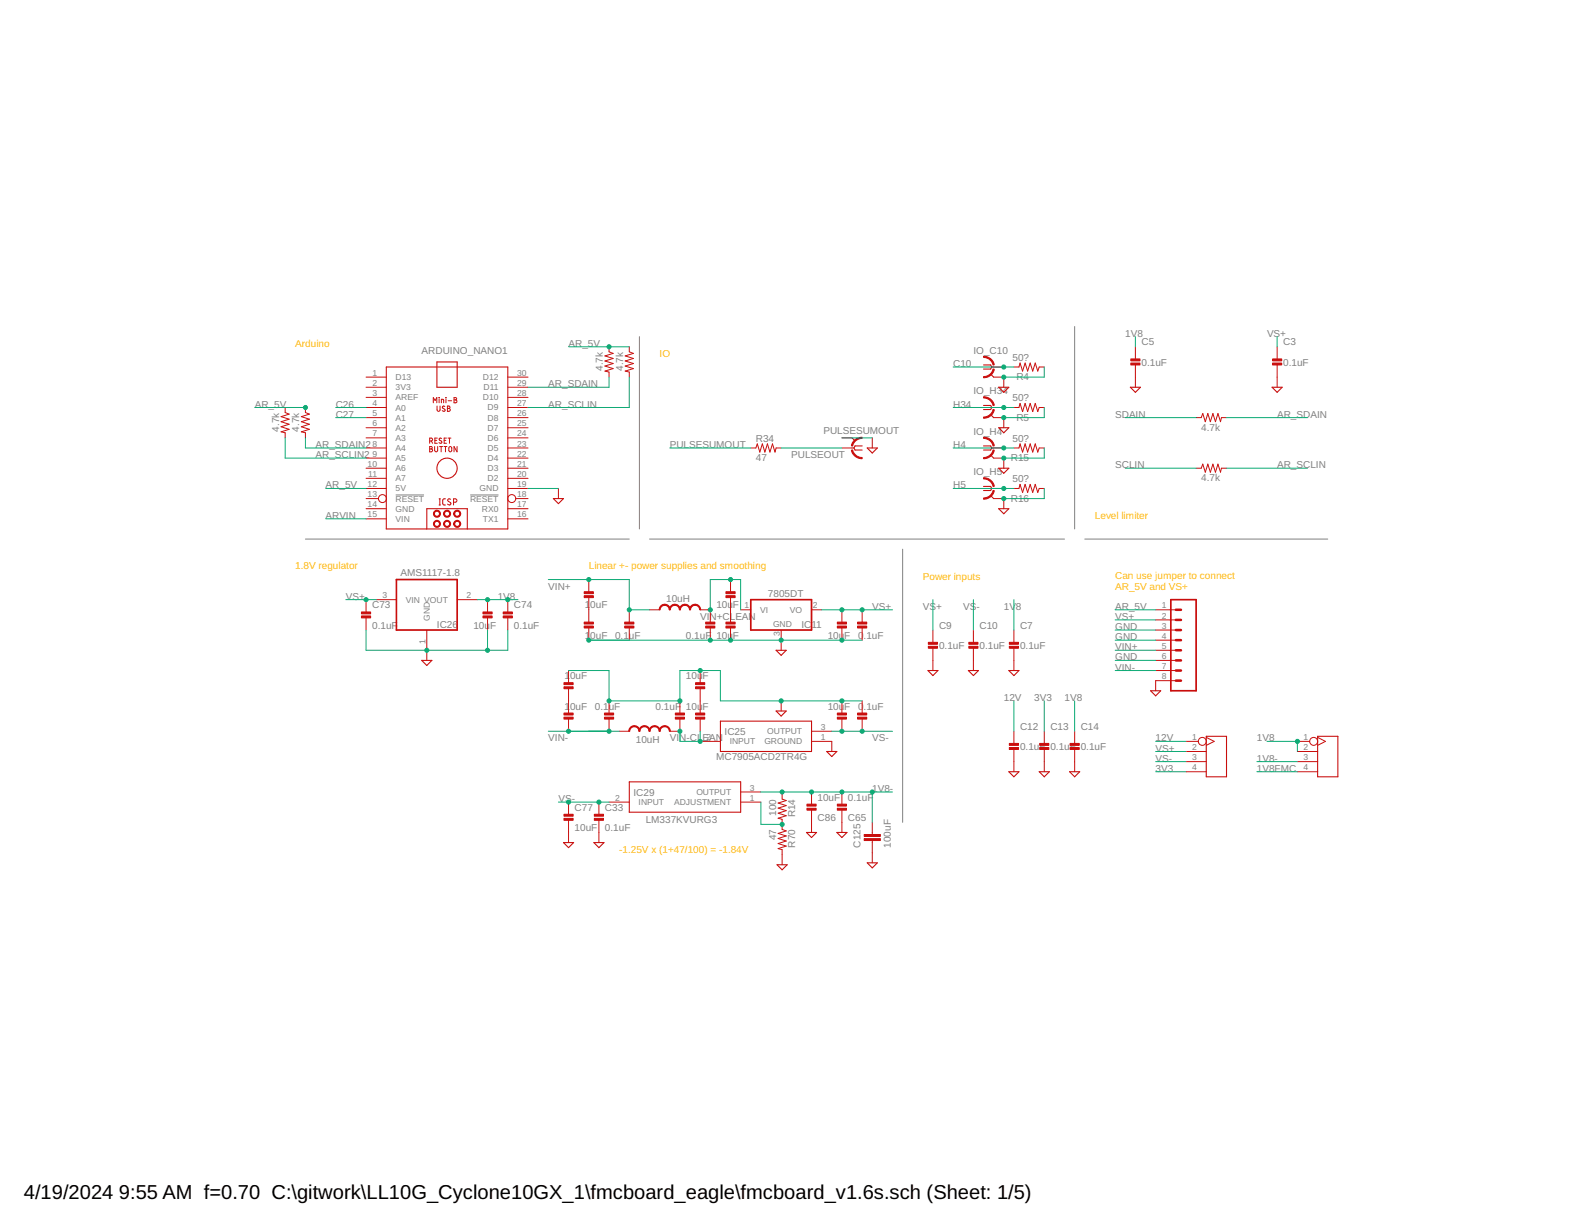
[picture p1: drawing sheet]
<svg xmlns="http://www.w3.org/2000/svg" width="279mm" height="216mm" viewBox="0 0 279 216" stroke-linecap="round" stroke-linejoin="round" font-family="sans-serif">
<path d="M112.3 59.1v33.8M188.7 57.4v35.5M53.6 94.7h56.9M69.5 87h5M82.6 87h4.9M114.1 94.7h72.8M158.5 96.5v48M190.5 94.7h42.7" fill="none" stroke="#808080" stroke-width=".18"/>
<g fill="none" stroke="#c90d0c" stroke-width=".19">
<path d="M67.8 64.5h21.4v28.4h-21.4zM76.7 63.6h3.6v4.4h-3.6zM149.6 76.9l.6 .5M151.4 78.3h-1.2l-.2 .4 .2 .4h1.2M152.3 78.7h1.8l-.9 .9zM172.7 64.1h1.3l.2 .4-.2 .3h-1.3M172.7 71.2h1.3l.2 .4-.2 .3h-1.3M172.7 78.3h1.3l.2 .4-.2 .4h-1.3M174 65.7l.5 .6M174 72.8l.5 .6M174 79.9l.5 .6M175.4 68h1.8l-.9 .9z"/>
<path d="M175.4 75.1h1.8l-.9 .9zM198.5 68h1.8l-.9 .9zM223.4 68h1.8l-.9 .9zM75 92.9v-3.5h7.1v3.5M97.2 87.6h1.8l-.9 .9zM172.7 85.4h1.3l.2 .4-.2 .4h-1.3M174 87.1l.5 .5M175.4 89.4h1.8l-.9 .9zM175.4 82.3h1.8l-.9 .8zM74.1 116h1.7l-.8 .9zM136.3 114.2h1.8l-.9 .9zM163 117.8h1.7l-.9 .9z"/>
<path d="M170.1 117.8h1.7l-.9 .9zM177.2 117.8h1.7l-.8 .9zM110.5 137.4h19.6v5.3h-19.6zM126.5 126.7h16v5.3h-16zM136.3 124.9h1.8l-.9 .9zM145.2 132h1.8l-.9 .9zM177.2 135.6h1.7l-.8 .9zM182.5 135.6h1.8l-.9 .9zM187.8 135.6h1.8l-.9 .9zM202.1 121.3h1.7l-.9 .9zM211.8 129.3h3.6v7.2h-3.6zM231.4 129.3h3.5v7.2h-3.5z"/>
<path d="M99 148h1.7l-.9 .9zM104.3 148h1.8l-.9 .9zM136.5 151.9h1.7l-.8 .9zM141.6 146.2h1.8l-.9 .9zM147 146.2h1.7l-.9 .9zM152.3 151.6h1.8l-.9 .9z"/>
<circle cx="78.5" cy="82.3" r="1.78"/>
</g>
<g fill="none" stroke="#c90d0c" stroke-width=".18">
<path d="M50.1 71.6v.9l.7 .2-1.4 .5 1.4 .4-1.4 .5 1.4 .4-1.4 .5 1.4 .4-1.4 .5 .7 .1v.9M53.6 71.6v.9l.7 .2-1.4 .5 1.4 .4-1.4 .5 1.4 .4-1.4 .5 1.4 .4-1.4 .5 .7 .1v.9M64.3 78.7h3.5M64.3 76.9h3.5M64.3 75.1h3.5M64.3 73.4h3.5M64.3 71.6h3.5M64.3 69.8h3.5M64.3 68h3.5M64.3 66.3h3.5M75.5 77.5l.3-.1 .2-.1-.1-.3h-.4v.9M75.5 78.4l.3 .1 .1 .2-.2 .2 .3 .2-.2 .3h-.3z"/>
<path d="M75.5 78.9h.2M75.8 77.5l.2 .4M76.1 70.8v-1l.3 .6 .3-.6v1M76.3 78.4v.7l.2 .3 .3-.2 .1-.8M76.4 77.4h.3M76.8 71.3v.7l.2 .3 .3-.2v-.8M76.8 77h-.4v.9h.4M77.1 69.8h.1M77.1 70.1v.7M77.2 78.4h.5M77.5 78.4v1M77.5 70.8v-.7l.4 .1v.6"/>
<path d="M77.6 77h-.4l-.1 .2 .4 .3 .1 .3-.2 .1-.3-.2M78 78.4h.5M78 77.4h.3M78.1 71.4l-.2-.1-.2 .2 .4 .4v.3l-.1 .1-.3-.2M78.2 78.4v1M78.3 69.8h.1M78.3 70.1v.7M78.4 77h-.4v.9h.4M78.6 71.3l.3 .1 .1 .1-.2 .3 .3 .1-.2 .3-.3 .1zM78.6 71.8h.2M78.7 77h.5M78.7 70.4h.6"/>
<path d="M78.9 78.5l.2-.1 .2 .2v.6l-.2 .2-.3-.2zM78.9 77v.9M79.7 69.8l.5 .2v.1l-.2 .2 .2 .2-.1 .2-.4 .1zM79.7 70.3h.3M80.3 78.4v1l-.6-1v1M89.2 78.7h3.5M89.2 76.9h3.5M89.2 75.1h3.5M89.2 73.4h3.5M89.2 71.6h3.5M89.2 69.8h3.5M89.2 68h3.5"/>
<path d="M89.2 66.3h3.5M107 60.9v.9l.7 .3-1.5 .4 1.5 .5-1.5 .4 1.5 .5-1.5 .4 1.5 .4-1.5 .5 .8 .2v.9M110.5 60.9v.9l.7 .3-1.4 .4 1.4 .5-1.4 .4 1.4 .5-1.4 .4 1.4 .4-1.4 .5 .7 .2v.9M131.8 78.7h.9l.3-.7 .4 1.4 .5-1.4 .4 1.4 .5-1.4 .4 1.4 .5-1.4 .4 1.4 .2-.7h.9M147.8 78.7h2.2M147.8 76.9h1.8M153.2 76.9v1.8M174.2 78.7h2.1M174.2 71.6h2.1M174.2 64.5h2.1M174.5 73.4h1.8v1.7M174.5 66.3h1.8v1.7"/>
<path d="M178.1 78.7h.8l.2-.7 .5 1.4 .4-1.4 .5 1.4 .4-1.4 .5 1.4 .4-1.4 .4 1.4 .3-.7h.9M178.1 71.6h.8l.2-.7 .5 1.4 .4-1.4 .5 1.4 .4-1.4 .5 1.4 .4-1.4 .4 1.4 .3-.7h.9M178.1 64.5h.8l.2-.7 .5 1.4 .4-1.4 .5 1.4 .4-1.4 .5 1.4 .4-1.4 .4 1.4 .3-.7h.9M199.4 60.9v2.2M199.4 63.9v4.1M210.1 73.4h.8l.3-.8 .5 1.5 .4-1.5 .5 1.5 .4-1.5 .4 1.5 .5-1.5 .4 1.5 .2-.7h.9M224.3 60.9v2.2M224.3 63.9v4.1M64.3 91.1h3.5M64.3 89.4h3.5M64.3 87.6h2.2M64.3 85.8h3.5"/>
<path d="M64.3 84h3.5M64.3 82.3h3.5M64.3 80.5h3.5M77.1 88.7h.2M77.1 87.6h.2M77.2 87.6v1.1M78.2 87.6l-.3 .1-.2 .2 .1 .7 .4 .1M79.1 87.7h-.4l-.1 .2 .5 .4a.29 .29 0 0 1-.1 .4 .29 .29 0 0 1-.4-.1M79.7 88.2l.5-.1v-.4l-.5-.1v1.1M89.2 91.1h3.5M89.2 89.4h3.5M89.2 85.8h3.5"/>
<path d="M89.2 84h3.5M89.2 82.3h3.5M89.2 80.5h3.5M90.6 87.6h2.1M98.1 85.8v1.8M174.2 85.8h2.1M174.5 87.6h1.8v1.8M174.5 80.5h1.8v1.8M178.1 85.8h.8l.2-.7 .5 1.4 .4-1.4 .5 1.4 .4-1.4 .5 1.4 .4-1.4 .4 1.4 .3-.7h.9M210.1 82.3h.8l.3-.8 .5 1.5 .4-1.5 .5 1.5 .4-1.5 .4 1.5 .5-1.5 .4 1.5 .2-.7h.9M64.3 105.3v2.2M64.3 108.4v2.3"/>
<path d="M66.1 105.3h3.5M75 110.7v5.3M80.3 105.3h3.5M85.6 105.3v2.2M85.6 108.4v2.3M89.2 105.3v2.2M89.2 108.4v2.3M99.8 117.8v2.1M103.4 101.8v2.1M103.4 104.8v4.5M103.4 110.2v2.3M110.5 107.1v2.2"/>
<path d="M110.5 110.2v2.3M114.1 107.1h1.7M123 107.1h1.7v2.2M123 117.8v2.1M124.7 110.2v2.3M128.3 101.8v2.1M128.3 104.8v4.5M128.3 110.2v2.3M130.1 107.1h1.7M137.2 110.7v3.5M142.5 107.1h1.8M147.8 107.1v2.2"/>
<path d="M147.8 110.2v2.3M151.4 107.1v2.2M151.4 110.2v2.3M163.8 110.7v2.1M163.8 113.7v4.1M170.9 110.7v2.1M170.9 113.7v4.1M178.1 110.7v2.1M178.1 113.7v4.1M202.9 107.1h3.6M202.9 108.9h3.6M202.9 110.7h3.6"/>
<path d="M202.9 112.5h3.6M202.9 114.2h3.6M202.9 116h3.6M202.9 117.8h3.6M206.5 119.6h-3.6v1.7M99.8 120.8v4.5M99.8 126.2v2.3M107 123.1v2.2M107 126.2v2.3M108.7 128.5h1.8M119.4 126.2v2.3h-1.8M119.4 123.1v2.2"/>
<path d="M123 130.2h3.5M123 120.8v4.5M123 126.2v2.3M130.1 139.1h3.5M137.2 123.1v1.8M137.4 139.5v.9l.7 .2-1.4 .5 1.4 .4-1.4 .5 1.4 .4-1.4 .5 1.4 .4-1.4 .4 .7 .2v1.8l.7 .3-1.4 .4 1.4 .5-1.4 .4 1.4 .4-1.4 .5 1.4 .4-1.4 .5 .7 .2v2.6M142.5 130.2h3.6v1.8M142.5 128.5h3.6M142.5 139.1v2.2M147.8 123.1v2.2M147.8 126.2v2.3M147.8 139.1v2.2"/>
<path d="M151.4 123.1v2.2M151.4 126.2v2.3M178.1 128.5v2.1M178.1 131.5v4.1M183.4 128.5v2.1M183.4 131.5v4.1M188.7 128.5v2.1M188.7 131.5v4.1M208.3 130.2h2.2M208.3 132h3.5M208.3 133.8h3.5M208.3 135.6h3.5"/>
<path d="M211.8 129.5l1.4 .7-1.4 .7M227.8 130.2h2.2M227.8 132h3.6M227.8 133.8h3.6M227.8 135.6h3.6M231.4 129.5l1.4 .7-1.4 .7M99.8 140.9v2.1M99.8 143.9v4.1M105.2 140.9v2.1M105.2 143.9v4.1M107 140.9h3.5M130.1 140.9h3.5"/>
<path d="M142.5 142.2v4M147.8 142.2v4M153.2 144.5v2.1M153.2 147.7v3.9"/>
<circle cx="67.2" cy="87.6" r=".7"/>
<circle cx="89.9" cy="87.6" r=".7"/>
<circle cx="211.1" cy="130.2" r=".7"/>
<circle cx="230.7" cy="130.2" r=".7"/>
</g>
<path d="M69.6 101.8h10.7v8.9h-10.7zM131.8 105.3h10.7v5.4h-10.7zM205.6 105.3h4.5v16h-4.5z" fill="none" stroke="#c90d0c" stroke-width=".3"/>
<path d="M206.5 110.7h.9M206.5 108.9h.9M206.5 107.1h.9M206.5 114.2h.9M206.5 112.5h.9M206.5 116h.9M206.5 117.8h.9M206.5 119.6h.9" fill="none" stroke="#c90d0c" stroke-width=".44"/>
<g fill="#c90d0c" stroke="#c90d0c" stroke-width=".18">
<path d="M223.5 63.1h1.6v.3h-1.6z"/>
<path d="M223.5 63.8h1.6v.3h-1.6z"/>
<path d="M198.6 63.1h1.6v.3h-1.6z"/>
<path d="M198.6 63.8h1.6v.3h-1.6z"/>
<path d="M177.2 112.8h1.7v.4h-1.7z"/>
<path d="M177.2 113.5h1.7v.4h-1.7z"/>
<path d="M163 112.8h1.6v.4h-1.6z"/>
<path d="M163 113.5h1.6v.4h-1.6z"/>
<path d="M170.1 112.8h1.6v.4h-1.6z"/>
<path d="M170.1 113.5h1.6v.4h-1.6z"/>
<path d="M177.2 130.6h1.7v.3h-1.7z"/>
<path d="M177.2 131.3h1.7v.4h-1.7z"/>
<path d="M182.6 130.6h1.6v.3h-1.6z"/>
<path d="M182.6 131.3h1.6v.4h-1.6z"/>
<path d="M187.9 130.6h1.6v.3h-1.6z"/>
<path d="M187.9 131.3h1.6v.4h-1.6z"/>
<path d="M109.7 109.3h1.6v.3h-1.6z"/>
<path d="M109.7 110h1.6v.3h-1.6z"/>
<path d="M123.9 109.3h1.6v.3h-1.6z"/>
<path d="M123.9 110h1.6v.3h-1.6z"/>
<path d="M106.2 125.3h1.6v.3h-1.6z"/>
<path d="M106.2 126h1.6v.3h-1.6z"/>
<path d="M118.6 125.3h1.6v.3h-1.6z"/>
<path d="M118.6 126h1.6v.3h-1.6z"/>
<path d="M150.6 125.3h1.6v.3h-1.6z"/>
<path d="M150.6 126h1.6v.3h-1.6z"/>
<path d="M150.6 109.3h1.6v.3h-1.6z"/>
<path d="M150.6 110h1.6v.3h-1.6z"/>
<path d="M102.6 109.3h1.6v.3h-1.6z"/>
<path d="M102.6 110h1.6v.3h-1.6z"/>
<path d="M127.5 103.9h1.6v.4h-1.6z"/>
<path d="M127.5 104.6h1.6v.4h-1.6z"/>
<path d="M147 109.3h1.7v.3h-1.7z"/>
<path d="M147 110h1.7v.3h-1.7z"/>
<path d="M147 125.3h1.7v.3h-1.7z"/>
<path d="M147 126h1.7v.3h-1.7z"/>
<path d="M122.2 119.9h1.6v.4h-1.6z"/>
<path d="M122.2 120.6h1.6v.4h-1.6z"/>
<path d="M99 125.3h1.6v.3h-1.6z"/>
<path d="M99 126h1.6v.3h-1.6z"/>
<path d="M84.8 107.5h1.6v.3h-1.6z"/>
<path d="M84.8 108.2h1.6v.3h-1.6z"/>
<path d="M63.5 107.5h1.6v.3h-1.6z"/>
<path d="M63.5 108.2h1.6v.3h-1.6z"/>
<path d="M88.4 107.5h1.6v.3h-1.6z"/>
<path d="M88.4 108.2h1.6v.3h-1.6z"/>
<path d="M104.4 143h1.6v.4h-1.6z"/>
<path d="M104.4 143.8h1.6v.3h-1.6z"/>
<path d="M147 141.3h1.7v.3h-1.7z"/>
<path d="M147 142h1.7v.3h-1.7z"/>
<path d="M99 143h1.6v.4h-1.6z"/>
<path d="M99 143.8h1.6v.3h-1.6z"/>
<path d="M141.7 141.3h1.6v.3h-1.6z"/>
<path d="M141.7 142h1.6v.3h-1.6z"/>
<path d="M102.6 103.9h1.6v.4h-1.6z"/>
<path d="M102.6 104.6h1.6v.4h-1.6z"/>
<path d="M99 119.9h1.6v.4h-1.6z"/>
<path d="M99 120.6h1.6v.4h-1.6z"/>
<path d="M151.8 147.3h2.8v.4h-2.8z"/>
<path d="M151.8 146.6h2.8v.3h-2.8z"/>
<path d="M127.5 109.3h1.6v.3h-1.6z"/>
<path d="M127.5 110h1.6v.3h-1.6z"/>
<path d="M122.2 125.3h1.6v.3h-1.6z"/>
<path d="M122.2 126h1.6v.3h-1.6z"/>
</g>
<g fill="#c90d0c" stroke="#c90d0c" stroke-width=".18">
<path d="M79.9 89.8a.62 .62 0 0 1 .9 .2 .62 .62 0 0 1-.4 .9 .62 .62 0 0 1-.7-.6h.1a.45 .45 0 0 1 .6-.5 .45 .45 0 0 1 .2 .7 .45 .45 0 0 1-.7-.1l-.1-.1h-.1z" fill-rule="evenodd"/>
<path d="M78.1 91.6a.62 .62 0 0 1 .9 .1 .62 .62 0 0 1-.3 .9 .62 .62 0 0 1-.8-.6h.2a.45 .45 0 0 1 .6-.4 .45 .45 0 0 1 .1 .7 .45 .45 0 0 1-.7-.1v-.2h-.2z" fill-rule="evenodd"/>
<path d="M76.3 91.6a.62 .62 0 0 1 1 .1 .62 .62 0 0 1-.4 .9 .62 .62 0 0 1-.8-.6h.2a.45 .45 0 0 1 .6-.4 .45 .45 0 0 1 .2 .7 .45 .45 0 0 1-.8-.1v-.2h-.2z" fill-rule="evenodd"/>
<path d="M79.9 91.6a.62 .62 0 0 1 .9 .1 .62 .62 0 0 1-.4 .9 .62 .62 0 0 1-.7-.6h.1a.45 .45 0 0 1 .6-.4 .45 .45 0 0 1 .2 .7 .45 .45 0 0 1-.7-.1l-.1-.2h-.1z" fill-rule="evenodd"/>
<path d="M76.3 89.8a.62 .62 0 0 1 1 .2 .62 .62 0 0 1-.4 .9 .62 .62 0 0 1-.8-.6h.2a.45 .45 0 0 1 .6-.5 .45 .45 0 0 1 .2 .7 .45 .45 0 0 1-.8-.1v-.1h-.2z" fill-rule="evenodd"/>
<path d="M78.1 89.8a.62 .62 0 0 1 .9 .2 .62 .62 0 0 1-.3 .9 .62 .62 0 0 1-.8-.6h.2a.45 .45 0 0 1 .6-.5 .45 .45 0 0 1 .1 .7 .45 .45 0 0 1-.7-.1v-.1h-.2z" fill-rule="evenodd"/>
<path d="M172.7 62.6a1.83 1.83 0 0 1 1.9 1.5h-.2l-.3-.6-.4-.4-1-.3z" fill-rule="evenodd"/>
<path d="M172.7 66.1a1.67 1.67 0 0 0 1.7-1.3l.2 .1a1.83 1.83 0 0 1-1.9 1.5z" fill-rule="evenodd"/>
<path d="M172.7 69.7a1.83 1.83 0 0 1 1.9 1.5h-.2l-.3-.5-.4-.5-1-.3z" fill-rule="evenodd"/>
<path d="M172.7 73.3l1-.3a1.58 1.58 0 0 0 .7-1.1l.2 .1a1.83 1.83 0 0 1-1.9 1.5z" fill-rule="evenodd"/>
<path d="M172.7 76.8a1.83 1.83 0 0 1 1.9 1.5l-.2 .1a1.64 1.64 0 0 0-1.7-1.4z" fill-rule="evenodd"/>
<path d="M172.7 80.4l1-.3 .4-.5 .3-.6 .2 .1a1.83 1.83 0 0 1-1.9 1.5z" fill-rule="evenodd"/>
<path d="M172.7 83.9a1.83 1.83 0 0 1 1.9 1.5l-.2 .1a1.64 1.64 0 0 0-1.7-1.4z" fill-rule="evenodd"/>
<path d="M172.7 87.5l.4-.1a1.66 1.66 0 0 0 1.3-1.3l.2 .1a1.83 1.83 0 0 1-1.9 1.5z" fill-rule="evenodd"/>
<path d="M149.5 79.1l.2-.1 .3 .6 .5 .5 .9 .3v.2a1.83 1.83 0 0 1-1.9-1.5z" fill-rule="evenodd"/>
<path d="M149.9 77.5a1.85 1.85 0 0 1 1.5-.7v.2l-.7 .2a1.57 1.57 0 0 0-1 1.2l-.2-.1v-.2z" fill-rule="evenodd"/>
<path d="M116 106.5l.4-.3h.3v.1l-.5 .3-.3 .5h-.1z" fill-rule="evenodd"/>
<path d="M116.7 106.2h.2a.96 .96 0 0 1 .8 .9h-.2l-.2-.5-.6-.3z" fill-rule="evenodd"/>
<path d="M117.7 106.5l.4-.3h.4v.1l-.6 .3-.2 .5h-.2z" fill-rule="evenodd"/>
<path d="M118.5 106.2h.1a.96 .96 0 0 1 .9 .9h-.2l-.2-.5-.6-.3z" fill-rule="evenodd"/>
<path d="M119.5 106.5l.4-.3h.4v.1l-.6 .3-.2 .5h-.2z" fill-rule="evenodd"/>
<path d="M120.3 106.2h.1a.96 .96 0 0 1 .9 .9h-.2l-.2-.5-.6-.3z" fill-rule="evenodd"/>
<path d="M121.5 106.3l.6-.1v.1l-.6 .3-.2 .5h-.2l.1-.3z" fill-rule="evenodd"/>
<path d="M122.1 106.2h.1a.96 .96 0 0 1 .8 .9h-.1l-.3-.5-.5-.3z" fill-rule="evenodd"/>
<path d="M110.6 127.9l.4-.3 .4-.1v.2l-.6 .2-.2 .6h-.2z" fill-rule="evenodd"/>
<path d="M111.4 127.5l.6 .2 .3 .4 .1 .4h-.2l-.2-.6-.6-.2z" fill-rule="evenodd"/>
<path d="M112.6 127.7l.6-.2v.2l-.6 .2-.2 .6h-.2l.1-.4z" fill-rule="evenodd"/>
<path d="M113.2 127.5l.6 .2 .3 .4 .1 .4h-.2l-.3-.6-.5-.2z" fill-rule="evenodd"/>
<path d="M114.2 127.9l.4-.3 .4-.1v.2l-.6 .2-.2 .6h-.2z" fill-rule="evenodd"/>
<path d="M115 127.5l.5 .2 .4 .4v.4h-.1l-.3-.6-.5-.2z" fill-rule="evenodd"/>
<path d="M116 127.9l.4-.3 .3-.1v.2l-.5 .2-.3 .6h-.1z" fill-rule="evenodd"/>
<path d="M116.7 127.5l.6 .2 .3 .4 .1 .4h-.2l-.2-.6-.6-.2z" fill-rule="evenodd"/>
</g>
<g fill="none" stroke="#0dab76" stroke-width=".18">
<path d="M199.4 59.1v1.8M224.3 59.1v1.8M44.7 71.6h8.9M50.1 76.9v3.6h14.2M53.6 76.9v1.8h10.7M58.9 73.4h5.4M58.9 71.6h5.4M99.8 60.9h10.7M107 66.3v1.7h-14.3M110.5 66.3v5.3h-17.8M117.6 78.7h14.2M137.2 78.7h10.6"/>
<path d="M147.8 76.9h5.4M167.4 71.6h10.7M167.4 78.7h10.7M167.4 64.5h10.7M183.4 64.5v1.8h-7.1M183.4 71.6v1.8h-7.1M183.4 78.7v1.8h-7.1M197.6 73.4h12.5M215.4 73.4h14.2M57.2 85.8h7.1M57.2 91.1h7.1M92.7 85.8h5.4"/>
<path d="M167.4 85.8h10.7M183.4 85.8v1.8h-7.1M197.6 82.3h12.5M215.4 82.3h14.2M60.7 105.3h5.4M64.3 110.7v3.5h24.9v-3.5M83.8 105.3h7.2M85.6 110.7v3.5M96.3 101.8h14.2v5.3h3.6M99.8 117.8h7.2v5.3h12.4v-5.3h7.1v5.3h24.9M103.4 112.5h48M124.7 107.1v-5.3h5.4v5.3"/>
<path d="M144.3 107.1h12.4M163.8 105.3v5.4M170.9 105.3v5.4M178.1 105.3v5.4M195.8 112.5h7.1M195.8 117.8h7.1M195.8 116h7.1M195.8 114.2h7.1M195.8 110.7h7.1M195.8 107.1h7.1M195.8 108.9h7.1M96.3 128.5h12.4"/>
<path d="M119.4 128.5v1.7h3.6v-1.7M133.6 139.1h23.1M137.4 139.1v.4M146.1 128.5h10.6M153.2 139.1v5.4M178.1 123.1v5.4M183.4 123.1v5.4M188.7 123.1v5.4M202.9 130.2h5.4M202.9 135.6h5.4M202.9 132h5.4M202.9 133.8h5.4"/>
<path d="M220.7 135.6h7.1M220.7 133.8h7.1M222.5 130.2h5.3v1.8M98.1 140.9h8.9M133.6 140.9v3.9h3.8"/>
</g>
<g fill="#0dab76" stroke="#0dab76" stroke-width=".18">
<circle cx="176.3" cy="87.6" r=".36"/>
<circle cx="176.3" cy="80.5" r=".36"/>
<circle cx="176.3" cy="73.4" r=".36"/>
<circle cx="176.3" cy="66.3" r=".36"/>
<circle cx="137.2" cy="112.5" r=".36"/>
<circle cx="147.8" cy="112.5" r=".36"/>
<circle cx="103.4" cy="112.5" r=".36"/>
<circle cx="128.3" cy="112.5" r=".36"/>
<circle cx="124.7" cy="112.5" r=".36"/>
<circle cx="137.2" cy="123.1" r=".36"/>
<circle cx="147.8" cy="123.1" r=".36"/>
<circle cx="123" cy="117.8" r=".36"/>
<circle cx="119.4" cy="123.1" r=".36"/>
<circle cx="107" cy="123.1" r=".36"/>
<circle cx="75" cy="114.2" r=".36"/>
<circle cx="85.6" cy="114.2" r=".36"/>
<circle cx="227.8" cy="130.2" r=".36"/>
<circle cx="85.6" cy="105.3" r=".36"/>
<circle cx="89.2" cy="105.3" r=".36"/>
<circle cx="151.4" cy="107.1" r=".36"/>
<circle cx="147.8" cy="107.1" r=".36"/>
<circle cx="64.3" cy="105.3" r=".36"/>
<circle cx="151.4" cy="128.5" r=".36"/>
<circle cx="147.8" cy="128.5" r=".36"/>
<circle cx="105.2" cy="140.9" r=".36"/>
<circle cx="99.8" cy="140.9" r=".36"/>
<circle cx="176.3" cy="85.8" r=".36"/>
<circle cx="176.3" cy="78.7" r=".36"/>
<circle cx="53.6" cy="71.6" r=".36"/>
<circle cx="107" cy="60.9" r=".36"/>
<circle cx="124.7" cy="107.1" r=".36"/>
<circle cx="128.3" cy="101.8" r=".36"/>
<circle cx="119.4" cy="128.5" r=".36"/>
<circle cx="123" cy="130.2" r=".36"/>
<circle cx="110.5" cy="107.1" r=".36"/>
<circle cx="103.4" cy="101.8" r=".36"/>
<circle cx="107" cy="128.5" r=".36"/>
<circle cx="99.8" cy="128.5" r=".36"/>
<circle cx="176.3" cy="64.5" r=".36"/>
<circle cx="176.3" cy="71.6" r=".36"/>
<circle cx="147.8" cy="139.1" r=".36"/>
<circle cx="142.5" cy="139.1" r=".36"/>
<circle cx="137.4" cy="139.1" r=".36"/>
<circle cx="153.2" cy="139.1" r=".36"/>
<circle cx="137.4" cy="144.8" r=".36"/>
</g>
<g font-size="3.5">
<text x="4.2" y="210.7">4/19/2024</text>
<text x="20.9" y="210.7">9:55 AM f=0.70 C:\gitwork\LL10G_Cyclone10GX_1\fmcboard_eagle\fmcboard_v1.6s.sch (Sheet: 1/5)</text>
</g>
<g font-size="1.8" fill="#808080">
<text x="197.6" y="59.1">1V8</text>
<text x="222.5" y="59.1">VS+</text>
<text x="74" y="62.2">ARDUINO_NANO1</text>
<text x="99.8" y="60.9">AR_5V</text>
<text x="105.9" y="65.2" transform="rotate(-90 105.9 65.2)">4.7k</text>
<text x="109.4" y="65.2" transform="rotate(-90 109.4 65.2)">4.7k</text>
<text x="167.4" y="64.5">C10</text>
<text x="171" y="62.2">IO_C10</text>
<text x="177.8" y="63.4">50?</text>
<text x="200.5" y="64.2">0.1uF</text>
<text x="200.5" y="60.7">C5</text>
<text x="225.3" y="64.2">0.1uF</text>
<text x="225.3" y="60.7">C3</text>
<text x="44.7" y="71.6">AR_5V</text>
<text x="59" y="71.6">C26</text>
<text x="96.3" y="68">AR_SDAIN</text>
<text x="96.3" y="71.6">AR_SCLIN</text>
<text x="167.4" y="71.6">H34</text>
<text x="171" y="69.3">IO_H34</text>
<text x="177.8" y="70.5">50?</text>
<text x="178.5" y="66.8">R4</text>
<text x="49" y="75.8" transform="rotate(-90 49 75.8)">4.7k</text>
<text x="52.6" y="75.8" transform="rotate(-90 52.6 75.8)">4.7k</text>
<text x="59" y="73.4">C27</text>
<text x="132.7" y="77.6">R34</text>
<text x="144.6" y="76.2">PULSESUMOUT</text>
<text x="171" y="76.4">IO_H4</text>
<text x="177.8" y="77.6">50?</text>
<text x="178.5" y="73.9">R5</text>
<text x="195.8" y="73.4">SDAIN</text>
<text x="210.9" y="75.7">4.7k</text>
<text x="224.3" y="73.4">AR_SDAIN</text>
<text x="55.4" y="78.7">AR_SDAIN2</text>
<text x="55.4" y="80.5">AR_SCLIN2</text>
<text x="117.6" y="78.7">PULSESUMOUT</text>
<text x="132.7" y="81">47</text>
<text x="139" y="80.5">PULSEOUT</text>
<text x="167.4" y="78.7">H4</text>
<text x="171" y="83.5">IO_H5</text>
<text x="177.5" y="81">R15</text>
<text x="195.8" y="82.3">SCLIN</text>
<text x="224.3" y="82.3">AR_SCLIN</text>
<text x="57.2" y="85.8">AR_5V</text>
<text x="167.4" y="85.8">H5</text>
<text x="177.5" y="88.1">R16</text>
<text x="177.8" y="84.7">50?</text>
<text x="210.9" y="84.6">4.7k</text>
<text x="57.2" y="91.1">ARVIN</text>
<text x="70.3" y="101.3">AMS1117-1.8</text>
<text x="60.7" y="105.4">VS+</text>
<text x="65.4" y="106.9">C73</text>
<text x="87.4" y="105.4">1V</text>
<text x="89.5" y="105.4">8</text>
<text x="90.2" y="106.9">C74</text>
<text x="96.3" y="103.6">VIN+</text>
<text x="102.7" y="106.9">1</text>
<text x="103.7" y="106.9">0uF</text>
<text x="117" y="105.7">10uH</text>
<text x="125.8" y="106.9">10u</text>
<text x="128.7" y="106.9">F</text>
<text x="134.9" y="104.9">7805DT</text>
<text x="153.2" y="107.1">VS+</text>
<text x="162.1" y="107.1">VS+</text>
<text x="169.2" y="107.1">VS-</text>
<text x="176.3" y="107.1">1V</text>
<text x="178.4" y="107.1">8</text>
<text x="195.8" y="107.1">AR_5V</text>
<text x="65.4" y="110.4">0.1uF</text>
<text x="76.7" y="110.2">IC26</text>
<text x="83.1" y="110.4">10u</text>
<text x="86.1" y="110.4">F</text>
<text x="90.2" y="110.4">0.1uF</text>
<text x="102.7" y="112.2">1</text>
<text x="103.7" y="112.2">0uF</text>
<text x="108" y="112.2">0.1uF</text>
<text x="120.5" y="112.2">0.1uF</text>
<text x="123" y="108.9">VIN+CLEAN</text>
<text x="125.8" y="112.2">10u</text>
<text x="128.7" y="112.2">F</text>
<text x="140.7" y="110.2">IC11</text>
<text x="145.4" y="112.2">10u</text>
<text x="148.3" y="112.2">F</text>
<text x="150.7" y="112.2">0</text>
<text x="151.7" y="112.2">.1uF</text>
<text x="164.9" y="114">0.1uF</text>
<text x="164.9" y="110.4">C9</text>
<text x="172" y="114">0.1uF</text>
<text x="172" y="110.4">C10</text>
<text x="179.1" y="114">0.1uF</text>
<text x="179.1" y="110.4">C7</text>
<text x="195.8" y="112.5">GND</text>
<text x="195.8" y="110.7">GND</text>
<text x="195.8" y="108.9">VS+</text>
<text x="99.1" y="119.3">1</text>
<text x="100.1" y="119.3">0uF</text>
<text x="120.5" y="119.3">10u</text>
<text x="123.4" y="119.3">F</text>
<text x="195.8" y="116">GND</text>
<text x="195.8" y="114.2">VIN+</text>
<text x="195.8" y="117.8">VIN-</text>
<text x="99.1" y="124.6">1</text>
<text x="100.1" y="124.6">0uF</text>
<text x="104.5" y="124.6">0.1uF</text>
<text x="115.1" y="124.6">0.1uF</text>
<text x="120.5" y="124.6">10u</text>
<text x="123.4" y="124.6">F</text>
<text x="145.4" y="124.6">10u</text>
<text x="148.3" y="124.6">F</text>
<text x="150.7" y="124.6">0</text>
<text x="151.7" y="124.6">.1uF</text>
<text x="176.3" y="123.1">12</text>
<text x="178.2" y="123.1">V</text>
<text x="181.6" y="123.1">3V</text>
<text x="183.8" y="123.1">3</text>
<text x="186.9" y="123.1">1V</text>
<text x="189.1" y="123.1">8</text>
<text x="96.3" y="130.2">VIN-</text>
<text x="111.7" y="130.6">10uH</text>
<text x="117.6" y="130.2">VIN-CLEAN</text>
<text x="127.2" y="129.1">IC25</text>
<text x="153.2" y="130.2">VS-</text>
<text x="179.1" y="131.8">0.1uF</text>
<text x="179.1" y="128.2">C12</text>
<text x="184.5" y="131.8">0.1uF</text>
<text x="184.5" y="128.2">C13</text>
<text x="189.8" y="131.8">0.1uF</text>
<text x="189.8" y="128.2">C14</text>
<text x="202.9" y="130.2">12V</text>
<text x="220.7" y="130.2">1V8</text>
<text x="125.8" y="133.5">MC7905ACD2TR4G</text>
<text x="202.9" y="135.6">3V3</text>
<text x="202.9" y="132">VS+</text>
<text x="202.9" y="133.8">VS-</text>
<text x="220.7" y="135.6">1V8FMC</text>
<text x="220.7" y="133.8">1V8-</text>
<text x="98.1" y="140.9">VS-</text>
<text x="100.9" y="142.4">C77</text>
<text x="106.2" y="142.4">C33</text>
<text x="111.3" y="139.8">IC29</text>
<text x="136.3" y="143.3" transform="rotate(-90 136.3 143.3)">100</text>
<text x="139.7" y="143.6" transform="rotate(-90 139.7 143.6)">R14</text>
<text x="143.6" y="140.6">10uF</text>
<text x="148.9" y="140.6">0.1uF</text>
<text x="153.2" y="139.1">1V8-</text>
<text x="100.9" y="146">10uF</text>
<text x="106.2" y="146">0.1uF</text>
<text x="113.4" y="144.6">LM337KVURG3</text>
<text x="136.3" y="147.7" transform="rotate(-90 136.3 147.7)">47</text>
<text x="139.7" y="148.9" transform="rotate(-90 139.7 148.9)">R70</text>
<text x="143.6" y="144.2">C86</text>
<text x="148.9" y="144.2">C65</text>
<text x="151.1" y="148.9" transform="rotate(-90 151.1 148.9)">C125</text>
<text x="156.5" y="148.9" transform="rotate(-90 156.5 148.9)">100uF</text>
</g>
<g font-size="1.8" fill="#ffba08">
<text x="51.8" y="60.9">Arduino</text>
<text x="115.8" y="62.7">IO</text>
<text x="192.3" y="91.1">Level limiter</text>
<text x="51.8" y="100">1.8V regulator</text>
<text x="103.4" y="100">Linear +- power supplies and smoothing</text>
<text x="162.1" y="101.8">Power inputs</text>
<text x="195.8" y="101.7">Can use jumper to connect</text>
<text x="195.8" y="103.6">AR_5V and VS+</text>
<text x="108.7" y="149.8">-1.25V x (1+47/100) = -1.84V</text>
</g>
<g font-size="1.5" fill="#808080">
<text x="65.4" y="66">1</text>
<text x="65.4" y="67.8">2</text>
<text x="65.4" y="69.6">3</text>
<text x="65.4" y="71.3">4</text>
<text x="69.5" y="66.8">D13</text>
<text x="69.5" y="68.6">3V3</text>
<text x="69.5" y="70.3">AREF</text>
<text x="84.8" y="70.3">D10</text>
<text x="84.8" y="66.8">D12</text>
<text x="84.9" y="68.6">D11</text>
<text x="90.8" y="71.3">27</text>
<text x="90.8" y="69.6">28</text>
<text x="90.8" y="67.8">29</text>
<text x="90.8" y="66">30</text>
<text x="65.4" y="73.1">5</text>
<text x="65.4" y="74.9">6</text>
<text x="65.4" y="76.7">7</text>
<text x="69.5" y="72.1">A0</text>
<text x="69.5" y="73.9">A1</text>
<text x="69.5" y="75.7">A2</text>
<text x="69.5" y="77.5">A3</text>
<text x="85.6" y="77.4">D6</text>
<text x="85.6" y="75.7">D7</text>
<text x="85.6" y="73.9">D8</text>
<text x="85.6" y="72.1">D9</text>
<text x="90.8" y="76.7">24</text>
<text x="90.8" y="74.9">25</text>
<text x="90.8" y="73.1">26</text>
<text x="64.6" y="82">10</text>
<text x="64.7" y="83.8">11</text>
<text x="65.4" y="78.4">8</text>
<text x="65.4" y="80.2">9</text>
<text x="69.5" y="79.2">A4</text>
<text x="69.5" y="81">A5</text>
<text x="69.5" y="82.8">A6</text>
<text x="85.6" y="82.8">D3</text>
<text x="85.6" y="81">D4</text>
<text x="85.6" y="79.2">D5</text>
<text x="90.8" y="83.8">20</text>
<text x="90.8" y="82">21</text>
<text x="90.8" y="80.2">22</text>
<text x="90.8" y="78.4">23</text>
<text x="64.6" y="85.6">12</text>
<text x="64.6" y="87.3">13</text>
<text x="64.6" y="89.1">14</text>
<text x="69.5" y="84.6">A7</text>
<text x="69.5" y="86.3">5V</text>
<text x="69.5" y="88.1">RESET</text>
<text x="69.5" y="89.9">GND</text>
<text x="82.6" y="88.1">RESET</text>
<text x="84.2" y="86.3">GND</text>
<text x="84.6" y="89.9">RX0</text>
<text x="85.6" y="84.6">D2</text>
<text x="90.8" y="89.1">17</text>
<text x="90.8" y="87.3">18</text>
<text x="90.8" y="85.6">19</text>
<text x="64.6" y="90.9">15</text>
<text x="69.5" y="91.7">VIN</text>
<text x="84.8" y="91.7">TX1</text>
<text x="90.8" y="90.9">16</text>
<text x="67.2" y="105.1">3</text>
<text x="71.3" y="105.9">VIN VOUT</text>
<text x="81.9" y="105.1">2</text>
<text x="130.8" y="106.9">1</text>
<text x="133.5" y="107.7">VI</text>
<text x="138.7" y="107.7">VO</text>
<text x="142.8" y="106.9">2</text>
<text x="204" y="106.9">1</text>
<text x="74.7" y="113.1" transform="rotate(-90 74.7 113.1)">1</text>
<text x="75.5" y="109.1" transform="rotate(-90 75.5 109.1)">GND</text>
<text x="135.8" y="110.2">GND</text>
<text x="136.9" y="111.8" transform="rotate(-90 136.9 111.8)">3</text>
<text x="204" y="108.7">2</text>
<text x="204" y="110.4">3</text>
<text x="204" y="112.2">4</text>
<text x="204" y="114">5</text>
<text x="204" y="115.8">6</text>
<text x="204" y="117.5">7</text>
<text x="204" y="119.3">8</text>
<text x="124" y="130">2</text>
<text x="128.1" y="130.8">INPUT</text>
<text x="134.2" y="130.8">GROUND</text>
<text x="134.7" y="129">OUTPUT</text>
<text x="144.1" y="130">1</text>
<text x="144.1" y="128.2">3</text>
<text x="209.4" y="130">1</text>
<text x="209.4" y="131.8">2</text>
<text x="228.9" y="130">1</text>
<text x="228.9" y="131.8">2</text>
<text x="209.4" y="133.5">3</text>
<text x="209.4" y="135.3">4</text>
<text x="228.9" y="133.5">3</text>
<text x="228.9" y="135.3">4</text>
<text x="108.1" y="140.7">2</text>
<text x="112.1" y="141.4">INPUT</text>
<text x="118.4" y="141.4">ADJUSTMENT</text>
<text x="122.3" y="139.7">OUTPUT</text>
<text x="131.7" y="140.7">1</text>
<text x="131.7" y="138.9">3</text>
</g>
</svg>
